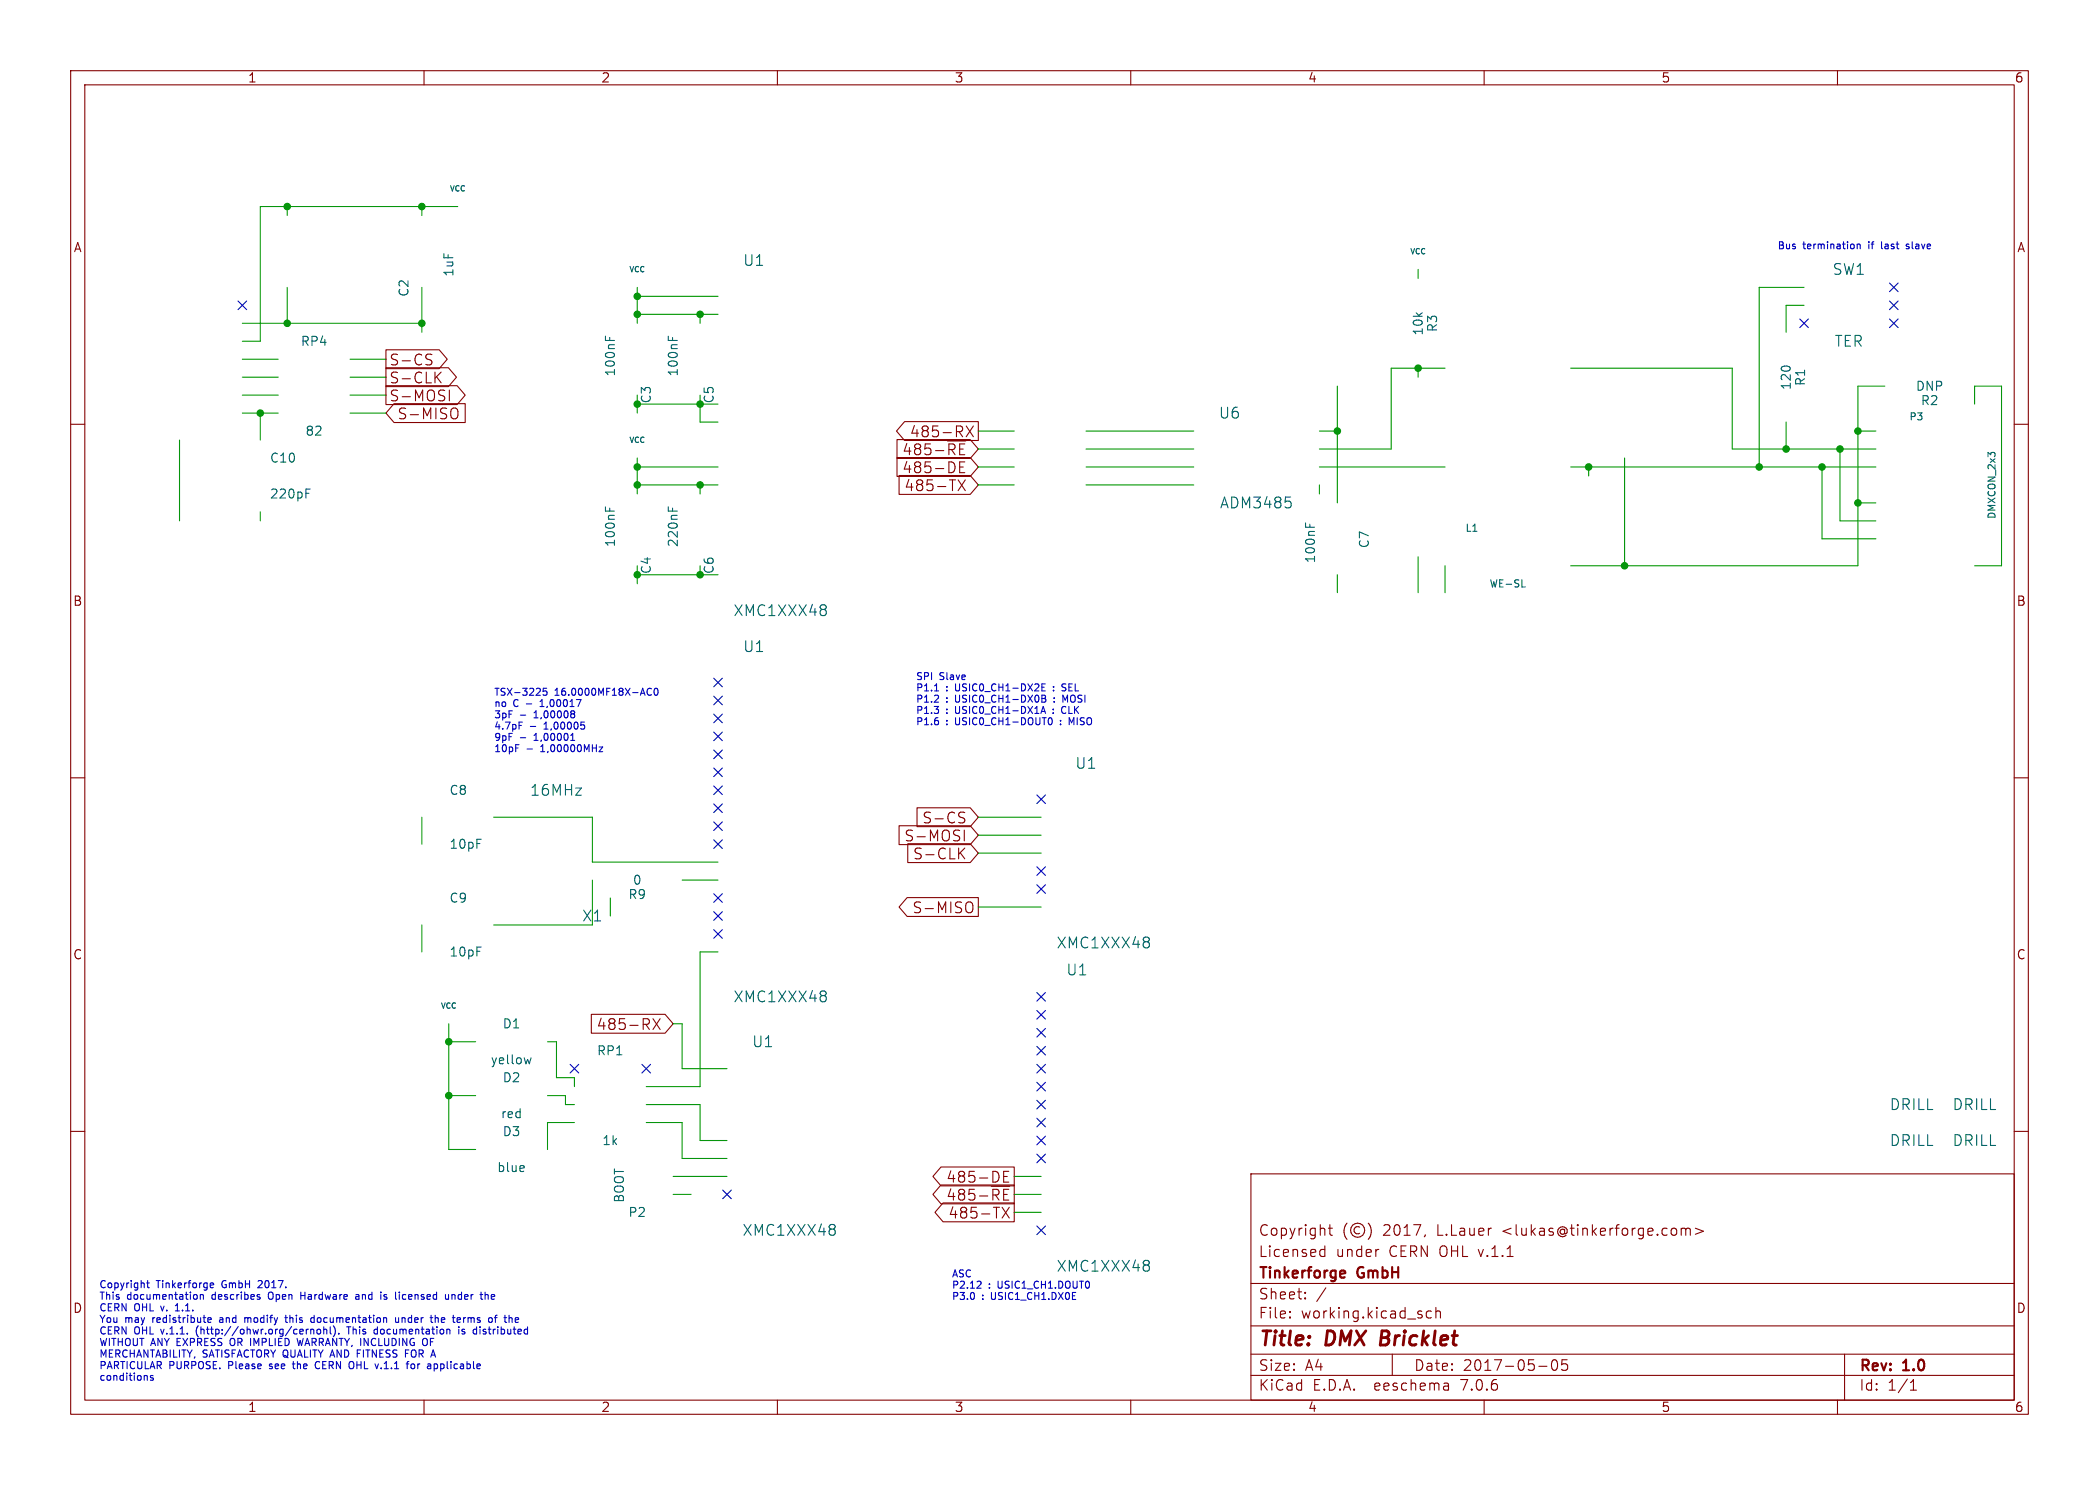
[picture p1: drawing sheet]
<svg xmlns="http://www.w3.org/2000/svg" width="297mm" height="210mm" viewBox="0 0 297 210" stroke-linecap="round" stroke-linejoin="round" font-family="sans-serif">
<g fill="none" stroke="#840000" stroke-width=".15">
<path d="M10 10h277v190h-277zM12 12h273v186h-273zM60 10v2M110 10v2M160 10v2M210 10v2M260 10v2M10 60h2M54.6 54.5h10.1l1.1 1.4-1.1 1.3h-10.1zM54.6 49.5h7.5l1.2 1.3-1.2 1.3h-7.5zM54.6 52h8.8l1.2 1.3-1.2 1.4h-8.8zM55.8 57.1h10v2.7h-10l-1.2-1.4z"/>
<path d="M60.5 50.8a.56 .56 0 0 1 .6 .4l-.1 .3-.5 .1M60.5 50.1l.6 .1M61.8 53.3l.6 .8M62.4 52.6l-.8 .9M63.6 55.2v1.5M64.1 57.7a.51 .51 0 0 1 .7 .5v.5a.51 .51 0 0 1-.7 .5M128 59.6h10.4v2.7h-10.4l-1.1-1.3zM285 60h2M126.9 62.2h10.4l1.1 1.3-1.1 1.3h-10.4zM126.9 64.7h10.4l1.1 1.3-1.1 1.4h-10.4zM127.2 67.2h10.1l1.1 1.4-1.1 1.3h-10.1zM135.6 67.9l1 1.5"/>
<path d="M135.8 66h.5M135.8 65.3v1.5h.7M136.6 67.9l-1 1.5M136.7 60.2l1 1.6M137.7 60.2l-1 1.6M10 110h2M127.2 116.8h10.1l1.1 1.3-1.1 1.3h-10.1zM128.4 119.3h8.9l1.1 1.4-1.1 1.3h-8.9zM129.8 114.2h7.5l1.1 1.4-1.1 1.3h-7.5zM135.9 115.6a.56 .56 0 0 1 .6 .3l-.1 .4-.5 .1M135.9 114.9h.6M136.4 117.4v1.5"/>
<path d="M136.5 119.9l-.9 .9M285 110h2M128.4 126.9h10v2.7h-10l-1.2-1.3zM135.9 120.6l.6 .9M137 127.6a.51 .51 0 0 1 .7 .5v.5a.51 .51 0 0 1-.7 .5M10 160h2M83.7 143.4h10.4l1.1 1.4-1.1 1.3h-10.4zM92.4 144.1l1 1.5M93.4 144.1l-1 1.5M285 160h2M133.1 167.6h10.4v2.6h-10.4l-1.1-1.3zM133.1 165h10.4v2.7h-10.4l-1.1-1.3z"/>
<path d="M133.4 170.1h10.1v2.7h-10.1l-1.1-1.3zM141.8 170.7l1 1.6M142 166.4h.5M142.7 165.7h-.7v1.5h.7M142.8 170.7l-1 1.6M177 166h108v32h-108zM186.9 177.6l.1 .1 .5-.1M186.9 176.8l.1-.1 .5 .1M187.5 176.2v1.5M188 173.7h.5M188.2 173.2v1.3v.1l.3 .1M190.6 173a1.72 1.72 0 0 0 0 2.3"/>
<path d="M192.4 173.6a.52 .52 0 0 0-.8 .4 .52 .52 0 0 0 .8 .4M193.6 173a1.72 1.72 0 0 1 0 2.3M195 176.7h.1M201.7 174.6l-.2 .3M237.9 173.8a.37 .37 0 0 1 .6 .1M237.9 173.7v1M238.5 173.9l.2-.2 .4 .1 .1 .9M238.5 173.9v.8M239.9 173.7l1.1 .4-1.1 .5M60 198v2M110 198v2M160 198v2"/>
<path d="M177 194.5h108M177 191.5h108M177 187.5h108M177 181.5h108M182.5 186.3h.1l-.1 .1M182.5 186.3v.1M182.5 185.5v.1M182.5 185.5h.1l-.1 .1M184.7 183.6v.1M184.7 183.6h-.1l.1 .1M184.7 182.8v.1M184.7 182.8h-.1l.1 .1"/>
<path d="M187.6 182.1l-1.3 2M197 191.5v3M202.5 185.5l-.4-.1-.3 .3v.4l.2 .2 .1 .1 .4-.1M203.2 185.5a.37 .37 0 0 1 .6 .1v.8M203.2 184.9v1.5M204.9 195.7l.1 .9M205 196.5l-.2 .1M205 196h-.2M210 198v2M217.7 193.2h1.2M219.7 192.4a.36 .36 0 0 1 .3-.1 .36 .36 0 0 1 .3 .3 .77 .77 0 0 1-.4 1.2 .91 .91 0 0 1-.2-1.4zM221.7 192.3h-.7v.7l.2-.1h.5l.1 .3-.1 .5-.2 .1h-.3l-.2-.1"/>
<path d="M260 198v2M261 191.5v6.5M270.3 196.6h.9M270.3 195.5l.4-.4v1.5"/>
<circle cx="192.1" cy="174" r="1"/>
</g>
<path d="M195.6 188.2l-.3 2h.8" fill="none" stroke="#840000" stroke-width=".4"/>
<path d="M190.1 179.7l.2 .1v.2l-.7 .2M190.3 180.6l-.2 .1" fill="none" stroke="#840000" stroke-width=".3"/>
<g fill="none" stroke="#0000c2" stroke-width=".15">
<path d="M262.8 34.5v.7M262.8 34.6l.1-.1 .3 .1v.6M266.2 34.2v.8l.2 .2M269.7 35.1h.4M270.1 34.6l-.2-.1-.2 .2 .1 .1 .3 .1M76.4 99.9h.6M76.6 99.1l-.2 .1M77.4 97.3h-.5l-.1 .5 .2-.1 .3 .1 .1 .1v.3l-.2 .1-.4-.1M92.2 97.4a.47 .47 0 0 0-.7 .4 .47 .47 0 0 0 .5 .5l.2-.1M92.7 97.4l.1-.1a.53 .53 0 0 1 .3 .5 .53 .53 0 0 1-.3 .5 .66 .66 0 0 1-.1-.9zM132.2 99.3h.6M132.2 97.7h.6"/>
<path d="M132.8 98.4v.3M147.4 97.2h.4M147.4 98.3l.5 .1v.2l-.1 .2M147.4 98.8h.4M147.8 98.8l.2 .2-.1 .2-.5 .1M147.9 96.7h-.5v1h.5M149.1 97.6v.1M149.1 97.1v.1M149.2 98.7v.1M149.2 99.2v.1M150.3 97.7h.3M150.5 99.9a.53 .53 0 0 0-.3 .5 .53 .53 0 0 0 .3 .5"/>
<path d="M150.7 96.7h-.3l-.1 .2v.2l.3 .1M150.7 99l-.3-.7v1M73 105.3h.4M73.4 102.1h.5M80.8 104.7h.5M81 103.7v1M81.3 100.7l-.2 .3h.2v.3l-.2 .2M82.2 102.1h.5M82.5 102.5l.2 .2v.2l-.2 .2M84.8 105.6h.5l-.5 .7h.5M147.3 100.9l.3-1 .3 1M147.4 100.6h.4"/>
<path d="M148.5 101.5h.1a.53 .53 0 0 1 .3 .5 .53 .53 0 0 1-.3 .5l-.1-.1M149 100.8v.1M149 100.3v.1M150.1 102.4v.1M150.1 101.9v.1M151.6 102.2l-.3-.7v1M20.7 194.5l.1 .2v.5M20.7 181.4h.4M20.9 181.1v.9l.2 .1M21.7 194.6l-.3-.1-.1 .2v.1l.4 .1v.2h-.4M24.8 185.4h.6M25 184.5l-.2 .2"/>
<path d="M27.6 183.1h.2l.1 .2v.4h-.3M27.8 187.9v.7M28.3 183.2l.2-.1h.2l.1 .6M28.3 183.1v.6M29.4 186.7l.5-.1-.1-.2-.2-.1-.2 .2 .1 .5h.3M29.7 181.6l.2-.2h.2l.1 .2v.1l-.5 .1M29.7 182l.2 .1h.3M31.1 186.7v.3M32.6 189.4v.7M34.6 186.3v.7M34.9 186.3l-.3 .1M36.6 181.1l-.1 .1"/>
<path d="M36.7 183.4l.1 .2-.1 .1M36.7 183.1h.1M37.1 181.5l-.6 .6h.6M38 182.9v.7M38.1 193.5l.1 .1M38.2 192.9v.3M40.3 186.3h.4M40.4 186v.9l.3 .1M41.4 192.9h.3M41.5 192.5v.9l.2 .2M42 189.3l.3 1 .2-.7 .2 .7M42.6 182.7v1"/>
<path d="M42.6 183.2h.5M44 186.8l.2 .2h.3M44 188v.7M44 188.1l.1-.1h.3v.7M44.5 186.4l-.3-.1-.2 .2M44.5 186v1M44.8 192.6a.5 .5 0 0 0-.2 .6 .5 .5 0 0 0 .6 .3M44.9 188h.3l.2 .2v.3l-.2 .2-.3-.1-.1-.1zM45.8 188.1l.2-.1h.2v.7M45.8 187.6v1.1M46.7 187.6v.9l.2 .2M47.2 187.5a1.19 1.19 0 0 1 0 1.5"/>
<path d="M47.9 188.6v.1M49.3 187.6v1.1M49.9 192.6a.72 .72 0 0 1 0 .9M50.4 183.1h.3l.1 .6M50.5 191.4h.4M50.8 183.3l-.3 .1-.2 .1 .2 .2h.3M53 188.6l.1 .1 .3-.1M53.4 188h-.3l-.1 .1M53.4 187.6v1.1M54.3 183.7h.4M54.7 183.1h-.2l-.2 .1 .1 .2 .3 .1M56 186.3v.7h.3l.1-.1"/>
<path d="M56.4 186.3v.7M56.5 182.7v.1M56.9 186.3v.7M57 183.1l-.1 .2 .1 .4M57 186.3l-.1 .1M57.4 191.4h.3M58.2 192.9h.3l.2 .2v.3l-.2 .2-.3-.1-.1-.1zM60.3 189.3a.72 .72 0 0 1 0 .9M61.4 192.9h.3l.2 .2-.1 .4h-.4M61.6 186.4l.1-.1 .3 .1v.6M61.6 186v1M63 183.1l.1 .6h.2h.2"/>
<path d="M63.5 183.1v.6M63.5 188l.2 .1v.6M64 183.1v.6M64.3 183.1h-.2l-.1 .1M64.9 187.6v.1M64.9 188v.7M65 186.3l.2 .3-.5 .1M65.1 187h-.1M65.4 188.6h.3M65.6 186.3v.7M65.6 186.4v.1M65.7 188h-.2l-.1 .1v.2l.3 .1"/>
<path d="M67.9 187.6v.1M67.9 188v.7M68.8 183.1l.3 .1v.5M69.6 183.1v.6M70 186.3h.3M70 183.3l-.5 .1M70.3 186l-.2 .1v.9M72.9 187h.4M72.9 186.4l.3-.1 .2 .3-.5 .1M138.6 181.2l.2 .2v.2l-.6 .6h.6"/>
</g>
<g fill="none" stroke="#009600" stroke-width=".15">
<path d="M40.6 29.2v1.3M59.7 29.2v1.3M64.8 29.2h-28v19.1h-2.5M200.7 38.1v1.3M34.3 45.7h25.4M34.3 53.3h5.1M34.3 58.4h5.1M34.3 55.9h5.1M34.3 50.8h5.1M36.8 58.4v3.8M40.6 40.6v5.1M49.5 53.3h5.1"/>
<path d="M49.5 58.4h5.1M49.5 55.9h5.1M49.5 50.8h5.1M59.7 40.6v6.4M90.2 40.6v5.1M90.2 55.9v2.5M90.2 57.2h11.4M90.2 44.5h11.4M90.2 41.9h11.4M99.1 44.5v1.2M99.1 55.9v3.8h2.5M189.2 54.6v16.5"/>
<path d="M200.7 52.1v1.2M204.5 52.1h-7.7v11.4h-10.1M222.2 52.1h22.9v11.4h20.3M252.7 59.7v3.8M255.3 43.2h-2.6v3.8M255.3 40.6h-6.4v25.4M266.7 54.6h-3.8v25.4h-40.7M279.4 57.2v-2.6h3.8v25.4h-3.8M25.4 62.2v11.5M36.8 72.4v1.3M90.2 64.8v5.1M90.2 68.6h11.4"/>
<path d="M90.2 66h11.4M99.1 68.6v1.3M138.4 68.6h5.1M138.4 61h5.1M138.4 66h5.1M138.4 63.5h5.1M153.7 68.6h15.2M153.7 61h15.2M153.7 66h15.2M153.7 63.5h15.2M186.7 61h2.5M186.7 66h17.8"/>
<path d="M186.7 68.6v1.3M200.7 78.7v5.1M222.2 66h43.2M224.8 66v1.3M229.9 64.8v15.2M257.8 66v10.2h7.6M260.3 63.5v10.2h5.1M262.9 61h2.5M262.9 71.1h2.5M90.2 80v2.6M90.2 81.3h11.4M99.1 80v1.3"/>
<path d="M189.2 81.3v2.5M204.5 80v3.8M59.7 115.6v3.8M69.8 115.6h14v6.3h17.8M138.4 118.1h8.9M138.4 115.6h8.9M59.7 130.8v3.8M83.8 124.5v6.3h-14M86.4 127v2.5M96.5 124.5h5.1M101.6 134.6h-2.5v19.1h-7.7M138.4 120.7h8.9"/>
<path d="M138.4 128.3h8.9M63.5 154.9h3.8M63.5 144.8v17.8h3.8M63.5 147.3h3.8M77.5 154.9h2.5v1.3h1.3M77.5 147.3h1.2v5.1h2.6v1.3M81.3 158.8h-3.8v3.8M91.4 158.8h5.1v5h6.4M91.4 156.2h7.7v5.1h3.8M95.2 144.8h1.3v6.3h6.4M95.2 168.9h2.6M95.2 166.4h7.7"/>
<path d="M143.5 168.9h3.8M143.5 166.4h3.8M143.5 171.5h3.8"/>
</g>
<g fill="none" stroke="#000084" stroke-width=".15">
<path d="M33.7 42.6l1.2 1.2M34.9 42.6l-1.2 1.2M254.7 45.1l1.2 1.2M255.9 45.1l-1.2 1.2M267.4 45.1l1.2 1.2M267.4 42.6l1.2 1.2M267.4 40l1.2 1.2M268.6 45.1l-1.2 1.2M268.6 42.6l-1.2 1.2M268.6 40l-1.2 1.2M101 95.9l1.2 1.2M101 98.5l1.2 1.2"/>
<path d="M102.2 95.9l-1.2 1.2M102.2 98.5l-1.2 1.2M101 106.1l1.2 1.2M101 113.7l1.2 1.2M101 108.6l1.2 1.2M101 111.2l1.2 1.2M101 103.5l1.2 1.2M101 101l1.2 1.2M101 118.8l1.2 1.2M101 116.2l1.2 1.2M102.2 106.1l-1.2 1.2M102.2 113.7l-1.2 1.2"/>
<path d="M102.2 108.6l-1.2 1.2M102.2 111.2l-1.2 1.2M102.2 103.5l-1.2 1.2M102.2 101l-1.2 1.2M102.2 118.8l-1.2 1.2M102.2 116.2l-1.2 1.2M146.7 112.4l1.2 1.2M147.9 112.4l-1.2 1.2M101 131.5l1.2 1.2M101 126.4l1.2 1.2M101 128.9l1.2 1.2M102.2 131.5l-1.2 1.2"/>
<path d="M102.2 126.4l-1.2 1.2M102.2 128.9l-1.2 1.2M146.7 122.6l1.2 1.2M146.7 125.1l1.2 1.2M147.9 122.6l-1.2 1.2M147.9 125.1l-1.2 1.2M80.7 150.5l1.2 1.2M81.9 150.5l-1.2 1.2M90.8 150.5l1.2 1.2M92 150.5l-1.2 1.2M146.7 142.9l1.2 1.2M146.7 140.4l1.2 1.2"/>
<path d="M146.7 148l1.2 1.2M146.7 150.5l1.2 1.2M146.7 153.1l1.2 1.2M146.7 158.1l1.2 1.3M146.7 155.6l1.2 1.2M146.7 145.4l1.2 1.3M147.9 142.9l-1.2 1.2M147.9 140.4l-1.2 1.2M147.9 148l-1.2 1.2M147.9 150.5l-1.2 1.2M147.9 153.1l-1.2 1.2M147.9 158.1l-1.2 1.3"/>
<path d="M147.9 155.6l-1.2 1.2M147.9 145.4l-1.2 1.3M102.3 168.3l1.2 1.2M103.5 168.3l-1.2 1.2M146.7 160.7l1.2 1.2M146.7 173.4l1.2 1.2M146.7 163.2l1.2 1.2M147.9 160.7l-1.2 1.2M147.9 173.4l-1.2 1.2M147.9 163.2l-1.2 1.2"/>
</g>
<g fill="none" stroke="#006464" stroke-width=".15">
<path d="M85.7 47.5v.6M86.3 47.7v.4M94.6 47.5v.6M95.2 47.7v.4M43.3 69.8h.4M43.3 69.2h.6M85.7 71.7v.6M86.3 71.9v.4M94.6 71.7v.6M95.2 71.9v.4M181.9 70.3h.7M182.6 70.9l.1 .3v.3l-.1 .2"/>
<path d="M184.7 74v.6M185.3 74.1v.5M116.8 85.7l.1 .1-.1 .2M116.8 86.3l.1 .2-.1 .4M215.3 83h.5M162.6 132.7v.1v.2M162.6 133.3v.2v.4M75.1 149.6l-.2 .8-.2-.6M116.8 140.3l.1 .1-.1 .3M116.8 140.9l.1 .2-.1 .4M74.1 164.9l.1 .2-.6 .2M118.1 173.3l.1 .2-.1 .2"/>
<path d="M118.1 174l.1 .1-.1 .4M162.6 178.4v.1v.3M162.6 179v.2v.4"/>
</g>
<g fill="#009600" stroke="#009600" stroke-width=".15">
<circle cx="99.1" cy="81.3" r=".46"/>
<circle cx="90.2" cy="81.3" r=".46"/>
<circle cx="99.1" cy="68.6" r=".46"/>
<circle cx="40.6" cy="29.2" r=".46"/>
<circle cx="40.6" cy="45.7" r=".46"/>
<circle cx="36.8" cy="58.4" r=".46"/>
<circle cx="59.7" cy="29.2" r=".46"/>
<circle cx="63.5" cy="154.9" r=".46"/>
<circle cx="63.5" cy="147.3" r=".46"/>
<circle cx="59.7" cy="45.7" r=".46"/>
<circle cx="90.2" cy="44.5" r=".46"/>
<circle cx="90.2" cy="68.6" r=".46"/>
<circle cx="90.2" cy="66" r=".46"/>
<circle cx="99.1" cy="44.5" r=".46"/>
<circle cx="90.2" cy="41.9" r=".46"/>
<circle cx="99.1" cy="57.2" r=".46"/>
<circle cx="90.2" cy="57.2" r=".46"/>
<circle cx="262.9" cy="61" r=".46"/>
<circle cx="262.9" cy="71.1" r=".46"/>
<circle cx="260.3" cy="63.5" r=".46"/>
<circle cx="252.7" cy="63.5" r=".46"/>
<circle cx="257.8" cy="66" r=".46"/>
<circle cx="224.8" cy="66" r=".46"/>
<circle cx="229.9" cy="80" r=".46"/>
<circle cx="248.9" cy="66" r=".46"/>
<circle cx="200.7" cy="52.1" r=".46"/>
<circle cx="189.2" cy="61" r=".46"/>
</g>
<g font-size="2.8" fill="#840000">
<text x="178" y="190.9">Title:</text>
<text x="187.7" y="190.9">DMX</text>
<text x="196.2" y="190.9">Bricklet</text>
</g>
<g font-size="2.1" fill="#006464">
<text x="105.1" y="37.8">U1</text>
<text x="259.2" y="39.1">SW1</text>
<text x="259.5" y="49.3">TER</text>
<text x="172.4" y="59.4">U6</text>
<text x="172.5" y="72.1">ADM3485</text>
<text x="103.7" y="87.4">XMC1XXX48</text>
<text x="105.1" y="92.4">U1</text>
<text x="74.9" y="112.8">16MHz</text>
<text x="152.1" y="108.9">U1</text>
<text x="82.3" y="130.5">X1</text>
<text x="149.4" y="134.3">XMC1XXX48</text>
<text x="103.7" y="142">XMC1XXX48</text>
<text x="150.8" y="138.2">U1</text>
<text x="106.3" y="148.3">U1</text>
<text x="267.3" y="157.2">DRILL</text>
<text x="276.2" y="157.2">DRILL</text>
<text x="267.3" y="162.3">DRILL</text>
<text x="276.2" y="162.3">DRILL</text>
<text x="105" y="175">XMC1XXX48</text>
<text x="149.4" y="180.1">XMC1XXX48</text>
</g>
<g font-size="2.1" fill="#840000">
<text x="55" y="51.9">S-CS</text>
<text x="55" y="57">S-MOSI</text>
<text x="55" y="54.4">S-CLK</text>
<text x="56.1" y="59.5">S-MISO</text>
<text x="127.6" y="64.6">485-~{RE}</text>
<text x="128.7" y="62.1">485-RX</text>
<text x="127.6" y="67.1">485-DE</text>
<text x="127.9" y="69.7">485-TX</text>
<text x="127.9" y="119.2">S-MOSI</text>
<text x="130.4" y="116.7">S-CS</text>
<text x="129.1" y="121.7">S-CLK</text>
<text x="129" y="129.4">S-MISO</text>
<text x="84.4" y="145.9">485-RX</text>
<text x="133.8" y="167.5">485-DE</text>
<text x="133.8" y="170">485-~{RE}</text>
<text x="134.1" y="172.5">485-TX</text>
<text x="178" y="178">Licensed</text>
<text x="178" y="175">Copyright</text>
<text x="189" y="178">under</text>
<text x="195.7" y="175">2017,</text>
<text x="196.6" y="178">CERN OHL v.1.1</text>
<text x="203.5" y="175">L.Lauer</text>
<text x="212.8" y="175">&lt;lukas@tinkerforge.com&gt;</text>
<text x="178" y="184">Sheet:</text>
<text x="178" y="181.2">Tinkerforge</text>
<text x="192.2" y="181.2">GmbH</text>
<text x="178" y="186.7">File:</text>
<text x="184.1" y="186.7">working.kicad_sch</text>
<text x="178" y="196.9">KiCad</text>
<text x="178" y="194.1">Size:</text>
<text x="184.7" y="194.1">A4</text>
<text x="185.7" y="196.9">E.D.A.</text>
<text x="194.6" y="196.9">eeschema</text>
<text x="200" y="194.1">Date:</text>
<text x="207" y="196.9">7.0.6</text>
<text x="207" y="194.1">2017-05-05</text>
<text x="263" y="194.3">Rev:</text>
<text x="263" y="196.9">Id:</text>
<text x="267.1" y="196.9">1/1</text>
<text x="269.4" y="194.3">1.0</text>
</g>
<g font-size="1.8" fill="#840000">
<text x="35" y="11.9">1</text>
<text x="85" y="11.9">2</text>
<text x="135" y="11.9">3</text>
<text x="185" y="11.9">4</text>
<text x="235" y="11.9">5</text>
<text x="285" y="11.9">6</text>
<text x="10.3" y="35.9">A</text>
<text x="285.3" y="35.9">A</text>
<text x="10.3" y="85.9">B</text>
<text x="285.3" y="85.9">B</text>
<text x="10.3" y="135.9">C</text>
<text x="285.3" y="135.9">C</text>
<text x="10.3" y="185.9">D</text>
<text x="285.3" y="185.9">D</text>
<text x="35" y="199.9">1</text>
<text x="85" y="199.9">2</text>
<text x="135" y="199.9">3</text>
<text x="185" y="199.9">4</text>
<text x="235" y="199.9">5</text>
<text x="285" y="199.9">6</text>
</g>
<g font-size="1.8" fill="#006464">
<text x="64.4" y="39.2" transform="rotate(-90 64.4 39.2)">1uF</text>
<text x="58" y="42.1" transform="rotate(-90 58 42.1)">C2</text>
<text x="201.5" y="47.5" transform="rotate(-90 201.5 47.5)">10k</text>
<text x="203.6" y="47.1" transform="rotate(-90 203.6 47.1)">R3</text>
<text x="42.5" y="49.1">RP4</text>
<text x="87.2" y="53.3" transform="rotate(-90 87.2 53.3)">100nF</text>
<text x="96.1" y="53.3" transform="rotate(-90 96.1 53.3)">100nF</text>
<text x="92.3" y="57.1" transform="rotate(-90 92.3 57.1)">C3</text>
<text x="101.2" y="57.1" transform="rotate(-90 101.2 57.1)">C5</text>
<text x="253.6" y="55.3" transform="rotate(-90 253.6 55.3)">120</text>
<text x="255.6" y="54.7" transform="rotate(-90 255.6 54.7)">R1</text>
<text x="271" y="55.5">DNP</text>
<text x="271.7" y="57.5">R2</text>
<text x="38.1" y="65.6">C10</text>
<text x="43.1" y="61.8">82</text>
<text x="38.1" y="70.7">220pF</text>
<text x="87.2" y="77.5" transform="rotate(-90 87.2 77.5)">100nF</text>
<text x="96.1" y="77.5" transform="rotate(-90 96.1 77.5)">220nF</text>
<text x="193.9" y="77.6" transform="rotate(-90 193.9 77.6)">C7</text>
<text x="92.3" y="81.3" transform="rotate(-90 92.3 81.3)">C4</text>
<text x="101.2" y="81.3" transform="rotate(-90 101.2 81.3)">C6</text>
<text x="186.3" y="79.7" transform="rotate(-90 186.3 79.7)">100nF</text>
<text x="63.5" y="112.6">C8</text>
<text x="63.5" y="120.2">10pF</text>
<text x="89.5" y="125.3">0</text>
<text x="63.5" y="127.9">C9</text>
<text x="88.8" y="127.4">R9</text>
<text x="63.5" y="135.5">10pF</text>
<text x="71" y="145.6">D1</text>
<text x="84.4" y="149.5">RP1</text>
<text x="69.4" y="150.7">yellow</text>
<text x="71" y="153.3">D2</text>
<text x="70.8" y="158.3">red</text>
<text x="71" y="160.9">D3</text>
<text x="70.3" y="166">blue</text>
<text x="85.1" y="162.2">1k</text>
<text x="88.5" y="170.2" transform="rotate(-90 88.5 170.2)">BOOT</text>
<text x="88.8" y="172.3">P2</text>
</g>
<g font-size="1.4" fill="#0000c2">
<text x="251.5" y="35.3">Bus</text>
<text x="255.2" y="35.3">termination</text>
<text x="264.6" y="35.3">if</text>
<text x="266.7" y="35.3">last</text>
<text x="270.5" y="35.3">slave</text>
<text x="69.8" y="98.5">TSX-3225</text>
<text x="69.8" y="100.1">no</text>
<text x="69.8" y="101.6">3pF</text>
<text x="72.7" y="100.1">C</text>
<text x="73.6" y="101.6">-</text>
<text x="74.7" y="100.1">-</text>
<text x="75.8" y="101.6">1,00008</text>
<text x="76.9" y="100.1">1,00017</text>
<text x="78.5" y="98.5">16.0000MF18X-AC0</text>
<text x="129.5" y="96.2">SPI</text>
<text x="129.5" y="97.8">P1.1</text>
<text x="129.5" y="99.4">P1.2</text>
<text x="129.5" y="101">P1.3</text>
<text x="133" y="96.2">Slave</text>
<text x="133.9" y="97.8">:</text>
<text x="133.9" y="99.4">:</text>
<text x="133.9" y="101">:</text>
<text x="135.4" y="97.8">USIC0_CH1-DX2E</text>
<text x="135.4" y="99.4">USIC0_CH1-DX0B</text>
<text x="135.4" y="101">USIC0_CH1-DX1A</text>
<text x="151" y="101">CLK</text>
<text x="151" y="97.8">SEL</text>
<text x="151.1" y="99.4">MOSI</text>
<text x="69.8" y="103.2">4.7pF</text>
<text x="69.8" y="104.8">9pF</text>
<text x="69.8" y="106.4">10pF</text>
<text x="73.6" y="104.8">-</text>
<text x="74.5" y="106.4">-</text>
<text x="75" y="103.2">-</text>
<text x="75.8" y="104.8">1,00001</text>
<text x="76.7" y="106.4">1,00000MHz</text>
<text x="77.2" y="103.2">1,00005</text>
<text x="129.5" y="102.6">P1.6</text>
<text x="133.9" y="102.6">:</text>
<text x="135.4" y="102.6">USIC0_CH1-DOUT0</text>
<text x="152" y="102.6">MISO</text>
<text x="14" y="182.2">Copyright</text>
<text x="14" y="183.9">This</text>
<text x="14" y="185.5">CERN</text>
<text x="18" y="183.9">documentation</text>
<text x="19" y="185.5">OHL</text>
<text x="22.2" y="182.2">Tinkerforge</text>
<text x="23" y="185.5">v.</text>
<text x="25.3" y="185.5">1.1.</text>
<text x="30.2" y="183.9">describes</text>
<text x="31.6" y="182.2">GmbH</text>
<text x="37" y="182.2">2017.</text>
<text x="38.4" y="183.9">Open</text>
<text x="43.2" y="183.9">Hardware</text>
<text x="51.3" y="183.9">and</text>
<text x="55.1" y="183.9">is</text>
<text x="57.4" y="183.9">licensed</text>
<text x="64.7" y="183.9">under</text>
<text x="70" y="183.9">the</text>
<text x="134.6" y="180.7">ASC</text>
<text x="134.6" y="182.3">P2.12</text>
<text x="134.6" y="183.9">P3.0</text>
<text x="139" y="183.9">:</text>
<text x="139.9" y="182.3">:</text>
<text x="140.5" y="183.9">USIC1_CH1.DX0E</text>
<text x="141.4" y="182.3">USIC1_CH1.DOUT0</text>
<text x="14" y="187.2">You</text>
<text x="14" y="188.8">CERN</text>
<text x="14" y="190.4">WITHOUT ANY EXPRESS</text>
<text x="17.7" y="187.2">may</text>
<text x="19" y="188.8">OHL</text>
<text x="21.8" y="187.2">redistribute</text>
<text x="23" y="188.8">v.1.1.</text>
<text x="28.2" y="188.8">(http://ohwr.org/cernohl).</text>
<text x="31.5" y="187.2">and</text>
<text x="33" y="190.4">OR IMPLIED</text>
<text x="35.3" y="187.2">modify</text>
<text x="41.4" y="187.2">this</text>
<text x="43.1" y="190.4">WARRANTY, INCLUDING</text>
<text x="45.2" y="187.2">documentation</text>
<text x="49.9" y="188.8">This</text>
<text x="53.9" y="188.8">documentation</text>
<text x="57.4" y="187.2">under</text>
<text x="61.3" y="190.4">OF</text>
<text x="62.7" y="187.2">the</text>
<text x="66.1" y="187.2">terms</text>
<text x="66.1" y="188.8">is</text>
<text x="68.4" y="188.8">distributed</text>
<text x="71.4" y="187.2">of</text>
<text x="14" y="192.1">MERCHANTABILITY,</text>
<text x="14" y="193.7">PARTICULAR</text>
<text x="14" y="195.3">conditions</text>
<text x="23.9" y="193.7">PURPOSE.</text>
<text x="28.7" y="192.1">SATISFACTORY QUALITY AND</text>
<text x="32.5" y="193.7">Please</text>
<text x="38.6" y="193.7">see</text>
<text x="42.2" y="193.7">the</text>
<text x="45.6" y="193.7">CERN</text>
<text x="50.6" y="193.7">OHL</text>
<text x="51.2" y="192.1">FITNESS</text>
<text x="54.6" y="193.7">v.1.1</text>
<text x="58.3" y="192.1">FOR</text>
<text x="59.3" y="193.7">for</text>
<text x="62.5" y="193.7">applicable</text>
</g>
<g font-size="1.4" fill="#006464">
<text x="270.1" y="59.7">P3</text>
<text x="207.3" y="75.4">L1</text>
<text x="282.6" y="73.5" transform="rotate(-90 282.6 73.5)">DMXCON_2x3</text>
<text x="210.7" y="83.3">WE-SL</text>
</g>
<g font-size="1.1" fill="#006464">
<text x="63.5" y="27.3">VCC</text>
<text x="88.9" y="38.7">VCC</text>
<text x="199.4" y="36.2">VCC</text>
<text x="88.9" y="62.8">VCC</text>
<text x="62.3" y="142.8">VCC</text>
</g>
</svg>
